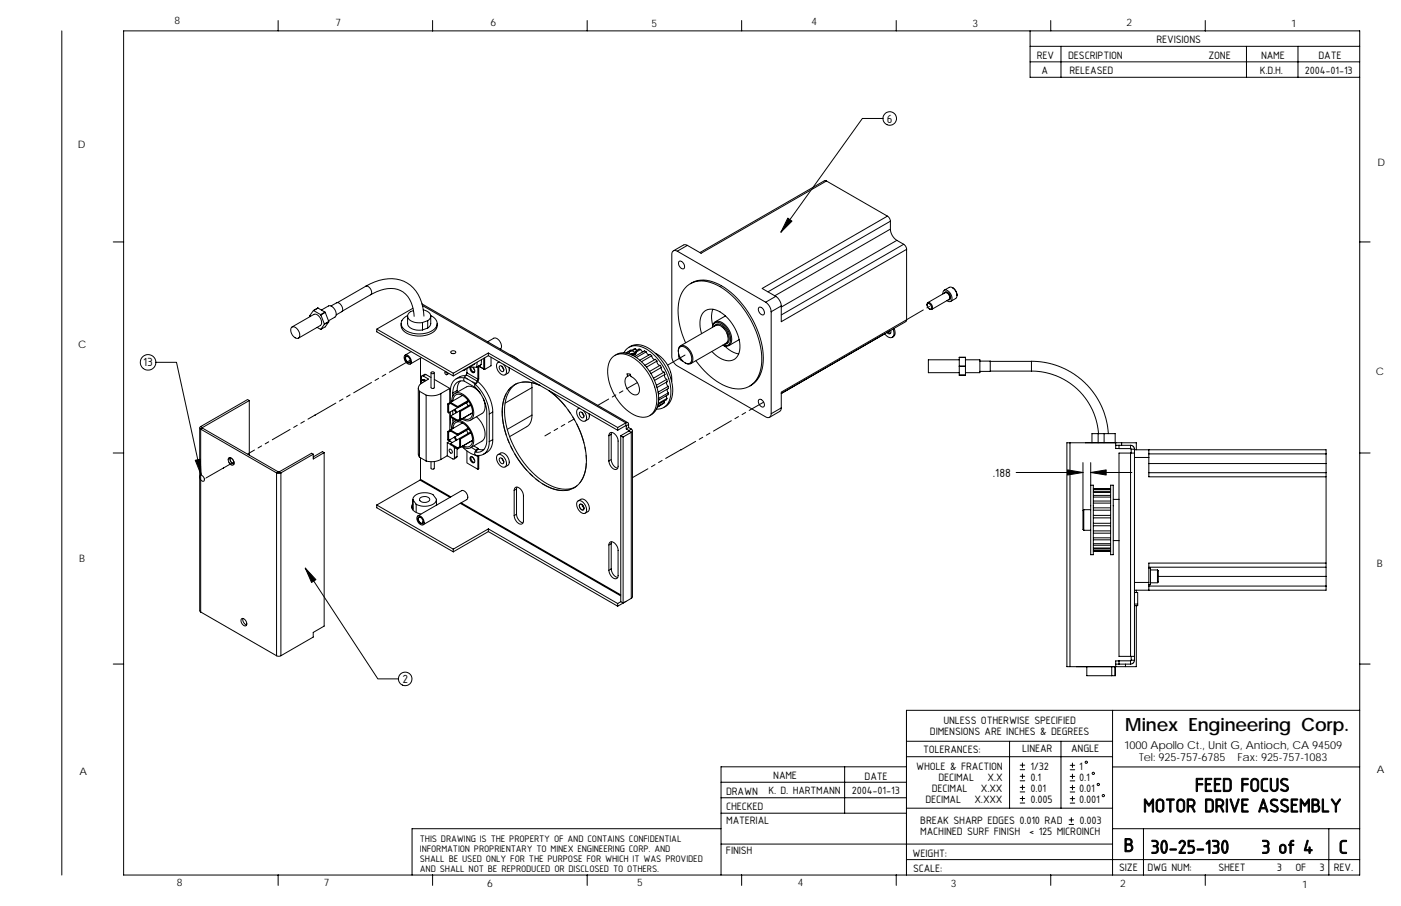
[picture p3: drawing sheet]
<svg xmlns="http://www.w3.org/2000/svg" width="432mm" height="279mm" viewBox="0 0 432 279" stroke-linecap="round" stroke-linejoin="round" font-family="sans-serif">
<g fill="none" stroke="#000" stroke-width=".31">
<path d="M19 9.5v260.4M85.7 6.3v3.2M133.3 6.3v3.2M181 6.3v3.2M228.6 6.3v3.2M276.2 6.3v3.2M317.5 9.5v14.3h101.6M317.5 19.1h101.6M317.5 14.3h101.6M323.8 6.3v3.2M327 14.3v9.5M371.5 6.3v3.2"/>
<path d="M384.2 14.3v9.5M400 14.3v9.5M272.1 36.5h-6.3l-25.1 35.1M254.7 55.8l18.8 10.9-38.6 22.3 4.2 2.4M254.7 55.8h-.6l-38.4 22.1M254.7 55.8l-38.6 22.3-4.2-2.4M34.9 74.6h3.2M207.3 77.5l.5-.2 .9 .2 27.3 15.7a3.9 3.9 0 0 1 1.7 2.9v31.5a1.03 1.03 0 0 1-.5 1.1 1.03 1.03 0 0 1-1.2-.1l-27.3-15.8a3.7 3.7 0 0 1-1.6-2.9v-31.5zM211.9 75.7l-1.2-.1-3.2 1.8M211.9 75.7l-3.2 1.8M273.5 66.7l.7 .6 .2 .9M274.4 68.2a7.4 7.4 0 0 0 .4 3.9l.9 1.4 .7 .6"/>
<path d="M274.4 70.7l-35.6 20.5M274.4 68.2l-37.7 21.8M276.4 74.1l-35.6 20.6M276.4 74.1l2.1 1.2M278.5 75.3l.7 .7 .2 .9M278.5 75.3l-37.7 21.8M279.4 76.9v21.7l-38.6 22.3v4.9l-3.1 1.8M279.4 76.9l-38.6 22.3v-4.9M419.1 74.6h3.2M96.6 95.8l-1.1 1.5 .1 .3M96.6 95.8h.1M96.6 95.8l2.2 1.2"/>
<path d="M98 95l-1.4 .8M98 95l2.2 1.3M98.8 97l.1 .1M98.9 97.1l1.1 2.8M99.1 95.6l2.1-1.2a2.29 2.29 0 0 1 2 3.4l-2 1.1M100 99.9v.1M100.2 96.3v.1M100.2 96.3l-1.4 .7M100.2 96.4l1.1 2.7-1.3 .8M100.2 96.4l-1.3 .7M101.3 99.3l-1.3 .7M101.3 99.1v.2"/>
<path d="M101.3 99.3l-1.1 1.5-1.3 .8M102 94.4l1.7-1a1.82 1.82 0 0 1 1.6 2.7l-1.7 1M112.7 88.3a12.5 12.5 0 0 1 12.8-1 11.9 11.9 0 0 1 5.2 10.2M112.7 88.3a1.74 1.74 0 0 1 1.5 2.6M112.7 88.3l-8.7 5M114.2 90.9a9.4 9.4 0 0 1 10-.9 9.5 9.5 0 0 1 3.4 7.6M114.2 90.9l-8.7 5M123.6 99.8a3.6 3.6 0 0 0 3.6 3.6 7 7 0 0 0 7.3-2.1l.2-1.5M125.6 97.3a2.45 2.45 0 0 0-1.2 4.1 7.9 7.9 0 0 0 9.8-.3 2.47 2.47 0 0 0-1.4-3.8M125.6 97.5v2.3a3.3 3.3 0 0 0 4 2l.6-.1M127.3 95.1l-11.2 6.4 23.6 13.6M127.4 95.8a1.73 1.73 0 0 0-1.8 1.6 1.73 1.73 0 0 0 1.7 1.8l1.1 .3h1.8"/>
<path d="M130.1 93.7l63.4 36.6M130.2 94.2l62.7 36.2M130.2 99.5l1.6-.6v2.3M130.2 99.5v2.2M130.5 95.6a2.25 2.25 0 0 1 2.2 2.3l-.9 1M132.8 97.5v2.4l-.3 .7-.7 .6-1.6 .5M209.3 80.6a1.54 1.54 0 0 1 1.5 2.2 1.54 1.54 0 0 1-1.5-2.2zM212.8 87.5a8.2 8.2 0 0 1 8.6 .1 28 28 0 0 1 13.8 24 8.4 8.4 0 0 1-4.2 7.5M219.7 95.4l-.4 1.9 .4 3M223.6 97.5l-3.2 1.8M234 94.8a1.44 1.44 0 0 1 1.3 .8 1.44 1.44 0 0 1-.1 1.5 1.65 1.65 0 0 1-1.2-2.3zM239.1 91.4a3.9 3.9 0 0 1 1.7 2.9l-3.1 1.8"/>
<path d="M239.1 91.4l-3.1 1.8M284.6 95.6l-5.2 3-.2 .6-38.4 22.1M285.7 94.1a.64 .64 0 0 1 .5-.9 .64 .64 0 0 1 .8 .5l.3 .6a.65 .65 0 0 1 .1 1 .65 .65 0 0 1-1-.1M285.8 93.7a.98 .98 0 0 1 1.1 .5 .98 .98 0 0 1-.2 1.2 1.28 1.28 0 0 1-.9-1.7zM286.4 94.5l-.7 .5M290.6 90.6a.94 .94 0 0 1 .5-1.1 .94 .94 0 0 1 1.2 .3 2.36 2.36 0 0 1 .8 3.1l-.6 .1-.7-.3M291 89.5l1.6-.9a2.28 2.28 0 0 1 2 3.5l-1.6 .8M291.1 90.4v-.1a1.02 1.02 0 0 1 1.1-.2 1.02 1.02 0 0 1 .6 .9l.1 1.2-.6 .3M291.3 90.3a1.38 1.38 0 0 1 1.2 2M291.3 90.3a1.39 1.39 0 0 1 1.2 2M291.3 90.3l-5.3 3M292.5 92.3l-5.3 3.1"/>
<path d="M293.6 88.7a2.7 2.7 0 0 1 1.4 2.4M48 111.7h6.4l7.6 34.7M90 100.9a2.32 2.32 0 0 1 2.1 3.3 2.09 2.09 0 0 1-2.5-2.2l.1-.7zM90 100.8l6.7-3.8a2.27 2.27 0 0 1 2 3.4l-6.7 3.9M97.7 101l1.1 .6M98.9 101.6h-.1M100 100l-1.1 1.6M114.5 118l-5.5 3.1M116.1 101.5v.8l23.6 13.6v-.8M116.7 116.7l-1.1 .6M118.9 115.4l-1.1 .7M124.7 109.7a1.33 1.33 0 0 1 1.9 1.1 .93 .93 0 0 1-.1 1.5 .93 .93 0 0 1-1.4-.6l-.5-1.1z"/>
<path d="M124.9 110.1a1.01 1.01 0 0 1 1.1 0 1.01 1.01 0 0 1 .4 1 .62 .62 0 0 1-.3 .8 .62 .62 0 0 1-.8-.4l-.4-.6zM125.7 110l-.2-.1a.88 .88 0 0 0-.6 .8 .88 .88 0 0 0 .6 .8l.7 .3 .3-.5M126.4 111.1l-6.4 3.7M126.7 108.4l-1.8 1.1M128.9 119.7v20.3l.4 1M129.6 110.4v8M129.9 110.3l-3.5 2M130 117.3l.6-.2 .7 .3M130.2 117.9h.1M130.2 117.9v.1M130.4 116a.32 .32 0 0 0-.4-.1 .32 .32 0 0 0-.1 .4v1.1M130.9 117.6a.66 .66 0 0 0-.9-.2 .66 .66 0 0 0-.3 .9"/>
<path d="M131 117.6a.69 .69 0 0 0-1-.3 .69 .69 0 0 0-.2 1M131.2 115.5l-.3-.1-.9 .5M132.8 115v4.5a.58 .58 0 0 0 1.1 0v-4.5M132.8 116.4l-1.6-.9-.8 .5 1.7 .9-2 1.2a1.7 1.7 0 0 0-.8 2.6 5.5 5.5 0 0 0 4.4 1.3l2.2-.6M132.9 114.8a.45 .45 0 0 1 .5-.2 .45 .45 0 0 1 .3 .6h-.7zM133.9 117l4.7 2.8-2.7 1.6M137.2 114.7a.46 .46 0 0 1 .5 .3 .46 .46 0 0 1-.2 .5l-.4-.4zM137.4 114.6l-.2 .1M138.4 115.2l-.7 .3M138.6 119.8v4.4M138.9 108.5a.81 .81 0 0 1 .9-.3 .81 .81 0 0 1 .6 .6 .85 .85 0 0 1-1.5-.3zM139.4 109h.6"/>
<path d="M139.7 115.1l10.8-6.2 39.9 22.9 2.5-1.4M141.8 117.5l-.6 1-.3 1.9-1.3 .8M143 116.6a3.3 3.3 0 0 0-4.2 3.4v4.1M143 117.5a3.1 3.1 0 0 0-3.4 3.7M143.2 116.3l-.3 .7 .2 .5 3.4 2M143.2 116.3l.9 .5M143.2 113.9l-.7 .4M143.5 115.8h-.2a4.3 4.3 0 0 0-2.8 1.1M143.6 116.7a12.7 12.7 0 0 1 7.2 11M143.7 115.6l3.4 1.9M143.7 115.6l-.5 .7M143.9 115l-.2 .6"/>
<path d="M143.9 115l3.4 1.9M143.9 113.7v1.3M144.8 113.1l.1 .1M144.8 113.1h.1M144.9 113.2l2 .1M144.9 113.2a1.21 1.21 0 0 0 1.3 1.7l.1-.7-.6-1M145.2 113.2a1.44 1.44 0 0 0 1 1.6M145.6 117.7l1 .6M145.8 113.3l.5 .9M146.4 112.1l-3.5 2.1M146.5 119.4a11.9 11.9 0 0 1 3.5 7.8v8.5a3.1 3.1 0 0 1-3.5 3.7M146.6 118.3a.82 .82 0 0 0 0 1.2"/>
<path d="M146.9 113.2v.1M147.1 111.7l-.2 1.5M147.1 117.5l-.5 .8M147.3 117.6a13.5 13.5 0 0 1 4.6 9.5l-1.1 .6M147.3 116.9l-.2 .6M147.3 113.1v3.8M147.6 112.9v4l-.8 1.5M147.6 112.9l1.5 .9M147.6 112.9l1.8 1M148.3 112.4l-1.4 .9M148.4 110.9l-.1 1.5-1.4 .8M149.1 110.5v3.3"/>
<path d="M149.1 113.8l.3 .1M149.4 110.3v3.6M150.3 105.4l1.9-1.1a2.34 2.34 0 0 1 2 3.4M150.5 108.9v.8M150.5 109.7l39.9 23M150.5 109.7l-10.8 6.2M151.3 110.2v2.6l-1.9 1.1M153.8 111.6l-.3 .2M153.9 112.9a1.01 1.01 0 0 1 1.2 .5 1.01 1.01 0 0 1-.1 1.2 1.32 1.32 0 0 1-1.1-1.7zM154 111.7a1.27 1.27 0 0 0-1 .8 1.27 1.27 0 0 0 .2 1.4 2.08 2.08 0 0 0 2.6 1.6 2.53 2.53 0 0 0-.7-3.2M154.7 113l.6 .9M156.8 113.3v1.5l-1.1 .8"/>
<path d="M157.2 109.4l2.5 1.4M157.5 119.4l-.9 1M159 118.4a10.2 10.2 0 0 0-3.4 9.9 28.5 28.5 0 0 0 14.1 21.4 8.9 8.9 0 0 0 7.6 .5M159.6 118.2l-1.1 .5M160.9 117.9l2.8 .1 2.8 .9a7.7 7.7 0 0 0-9.8 1.4 14.3 14.3 0 0 0-1.2 12.1 28.3 28.3 0 0 0 13.5 17.8 7.7 7.7 0 0 0 9.5-1.1 13.5 13.5 0 0 0 1.7-11.7 29.7 29.7 0 0 0-11.1-17l3.1 2.6 2.1 2.4M163.8 118l.2 1.5M164 119.5l-8.3 4.8M164 119.5v8.5M188.6 110.4a4.8 4.8 0 0 1 6.2-.3 16.3 16.3 0 0 1 7.5 14.5 4.3 4.3 0 0 1-6.3 3.6 15.9 15.9 0 0 1-8.5-15.4l.4-1.4zM189.5 109.6a5.5 5.5 0 0 1 6.6 .6 16.4 16.4 0 0 1 6.8 14.1 4.7 4.7 0 0 1-2.7 3.9M192.3 108.8a4.2 4.2 0 0 1 6.1-1.6 16.1 16.1 0 0 1 8.3 14.9 4.2 4.2 0 0 1-4.4 4.1M193.2 115.3h1l.3 .8a4.4 4.4 0 0 1 2.4 5.1 1.63 1.63 0 0 1-2.7-.2 3.8 3.8 0 0 1-1-4.8l.3-.1z"/>
<path d="M193.8 107.1a5.4 5.4 0 0 1 6.6 .6 16.5 16.5 0 0 1 6.8 14.1 4.6 4.6 0 0 1-2.6 3.9M193.9 108.5l-.3 .6M194.3 115.6l-.8 .5M194.5 107.9l-1.6 1 1.6-1 .1 .2M194.8 109.3l-.2 .1M194.8 109.3l-.3 .1M194.8 109.3l.9 .1M194.9 108.1l-1 .4M194.9 108.1l1 .5M195.9 109.2l-.7-.1-.8 .2M195.9 107.6l-1 .5M196 108.6a.69 .69 0 0 1-.4 .8 .69 .69 0 0 1-.8-.1"/>
<path d="M196 108.2l1-.5 .5 .1 .6 .7M196 108.9l-1.8 .3M196 108.3v.3M196.3 108l-.4-.4h-.5l-1.5 .9M196.4 118l-3.3 1.9M197.5 107.8l-1.5 .8M199.2 108.5l-3.1 1.8M200 109.5l-1.4-1.3-3 1.7M200.9 109.7l-3.2 1.8M201.9 110.8a1.56 1.56 0 0 1-1.2-1.3l-.4-.2-3.1 1.8M202 108.9a9.6 9.6 0 0 1 5 8.8M202.5 111.4a1.15 1.15 0 0 0 1 1.3"/>
<path d="M202.5 111.4l-.5-.6-3.2 1.8M202.5 111.4l-3.3 1.8M203.5 112.7l.4 .6M203.5 112.7l-3.3 1.8M203.9 113.3a1.24 1.24 0 0 0 .7 1.5M203.9 113.3l-3.3 1.9M204.6 114.8l.3 .5a1.68 1.68 0 0 0 .6 1.9l.2 .5-3.2 1.8M204.6 114.8l-3.2 1.8M205 115.5l-3.3 1.8M205.5 117l-3.2 1.8M205.5 117.8a1.5 1.5 0 0 0 .5 1.5v.5l-3.1 1.8M206 119.1l-3.2 1.8"/>
<path d="M209.1 108.3a1.51 1.51 0 0 1 .8-1.8 1.51 1.51 0 0 1 1.9 .7 4 4 0 0 1 1.3 4.8l-.9 .3-1.1-.4M209.2 109.2a1.8 1.8 0 0 0 1.2 2.1M209.4 107.2a1.9 1.9 0 0 1 2.8 .8 2.81 2.81 0 0 1 .3 4.1 3.4 3.4 0 0 1-3.4-3.3v-.9zM211.1 109.5l-5.3 3.1M211.3 105.7a20 20 0 0 1-1.4-14.8 6.9 6.9 0 0 1 9.1-3.8 24.2 24.2 0 0 1 13 12.7 20.2 20.2 0 0 1 1.9 15.9 6.8 6.8 0 0 1-9.2 3.8 22.1 22.1 0 0 1-10.2-8.3M216.2 102.9a6.7 6.7 0 0 1 1-6.9 4.9 4.9 0 0 1 6 1.1 13 13 0 0 1 4.6 11.5 3.4 3.4 0 0 1-5.3 2.2l-1.3-.8-1.8-1.6M219.6 101a1.69 1.69 0 0 1 1.1-1.6 1.69 1.69 0 0 1 1.8 .4 5.7 5.7 0 0 1 2.4 6l-.8 .8-1.4-.1a1.79 1.79 0 0 0 2.1 0 1.79 1.79 0 0 0 .7-1.9 5.9 5.9 0 0 0-4.3-5.5l-1.1 .4-.5 1.5M220.1 100.6a1.6 1.6 0 0 1 2.7-.1 4.6 4.6 0 0 1 1.7 5.1l-.6 .5-.6 .1M220.6 100.4a3 3 0 0 1 3.4 2.3 2.58 2.58 0 0 1-.2 3.2M220.6 100.4l-10.9 6.3M221.4 100.2l-.8 .2M222.5 100.8l.9 .9"/>
<path d="M223.4 106.7a8.1 8.1 0 0 0 4.3 2.5M223.8 105.9l-10.9 6.2M224 102.8l.4 1.2M224.3 105.2l-.5 .7M227.8 104.7l-3.1 1.9M274.2 102.1l-.5 .2 .8 .5M274.2 102.1h.1M274.5 101.9a.69 .69 0 0 1-.2 1 .69 .69 0 0 1-1-.3M275.2 101.5a1.58 1.58 0 0 1 .4 1.6 1.58 1.58 0 0 1-1.3 1l-.7-.3-.9-.9M275.6 101.3a1.94 1.94 0 0 1-.6 2.7M295.7 110.2h1.9v2.7M295.7 111h-9.6v3.9h9.6"/>
<path d="M295.7 113h1.9M295.7 112.9h1.9M295.7 115.7h1.9M297.6 111h4.4v3.9h-4.4M297.6 110.2h-1.9v5.5h1.9v-2.8M302 111.4h3.2v3.1h-3.2M305.2 114.4h12.7M305.2 111.4h12.7M317.9 114.4l4 .4 3.7 1.1 3.4 1.7 3.2 2.5 2.3 2.7 2.1 3.5 1.3 3.3 .7 4.1M317.9 111.4l4.6 .5 4.5 1.3 3.9 2.1 3.4 2.7 3.2 3.7 1.9 3.3 1.5 4.1 .7 4.6M317.9 111.4v3M34.9 139.7h3.2"/>
<path d="M61.6 132v56.3l.2 .4M61.8 132.3l23.4 13.5v56.4M61.8 132.3v56.4M62.4 131.9l-.6-.3a.41 .41 0 0 0-.2 .3 .41 .41 0 0 0 .2 .4M62.4 131.9v.1M62.4 131.9l14.4-8.4v16.9M62.4 132l-.6 .3M62.4 132l23.4 13.5M76.8 123.5l-.5-.3-14.5 8.4M78.4 138.8l-2.1 1.2M80.6 137.5l-1.1 .7M82.8 136.2l-1.1 .7"/>
<path d="M89.4 132.4l-5.5 3.2M91.6 131.2l-1.1 .6M93.8 129.9l-1.1 .6M97.1 128h.1M97.1 128l-2.2 1.3M99.9 139.6v53.5l-3.4 1.9v1.5l-9.9 5.7M99.9 139.6l-3.4 1.9v-1.4M99.9 139.6l-.5-.3-2.9 1.6M103.5 124.3l-6.4 3.7M105.7 123l-1.1 .7M107.9 121.8l-1.1 .6M129.3 120.7v20.3"/>
<path d="M131.3 121.9v20.3M135.9 121.4v20.3a6.5 6.5 0 0 1-4.6 .5M137.9 136.5v4M137.9 136.5l.9 .6M138 124.6l.3 .1v2.6l-.3-.2zM138 133.1v2.6l.3 .1M138.6 138.5a.73 .73 0 0 1 .7 .5 .73 .73 0 0 1-.2 .8l-.5-.5zM138.6 127.1v5.6M138.6 135.6v.4M138.6 136l-.7 .5M138.6 136l.8 .5M138.8 127v3l.5 2.3a2.29 2.29 0 0 1 1.4-2.6l-.4 .1"/>
<path d="M138.8 128.3v.3l2.3 1.3v-.3M138.8 132.9l-.5 .3v2.6M138.8 132.6l-.8 .5 .3 .1M138.8 124.4v-.3l2.3 1.3M138.8 132.6v.3M138.8 136.8v.3l2.3 1.3M138.8 124.4l2.3 1.3M138.8 128.3l2.3 1.3M138.8 124.4l-.5 .3M138.8 132.6l2.3 1.3M138.8 132.9l2.3 1.3M139.3 123.8a2.12 2.12 0 0 1 .9-2.4 2.12 2.12 0 0 1 2.6 .2 6.9 6.9 0 0 1 3 7.1 2.04 2.04 0 0 1-3.4 .5"/>
<path d="M139.6 129.1v1.4M139.6 121.2v.9M139.6 126.6v1.3M139.6 123.6a1.81 1.81 0 0 1 1-1.9 1.81 1.81 0 0 1 2 .3 5.9 5.9 0 0 1 2.7 6.6l-.5 .5-.8 .2-1.3-.3M139.6 132.1a1.81 1.81 0 0 1 1-1.9 1.81 1.81 0 0 1 2 .3 5.9 5.9 0 0 1 2.7 6.6l-.9 .7-1.7-.3M139.8 137.7l.3 .7M140 126.3l.5 1M140 134.8l.5 1M140.1 138.4v2.8M140.1 129.4l-.5 .3M140.3 126.2l.5 1M140.3 134.7l.5 1"/>
<path d="M140.5 138.1l-.4 .3M140.9 138.3v2.5l-.8 .4M140.9 120.4v.6M141.1 125.4v.3M141.1 133.9v.3M141.6 129.6a6.7 6.7 0 0 1 4.2 7.6 2.03 2.03 0 0 1-3.4 .5 6.5 6.5 0 0 0 6.1 2.6 4 4 0 0 0 2.3-4.1M141.6 126.7v2.6l.3 .1v-2.5M141.6 137.8l-.5 .3v.3M141.6 135.2l-2.8 1.6 2.3 1.3M141.6 126.7l.3 .2M141.6 129.3l-.5 .3M141.6 126.7l-2.8 1.6"/>
<path d="M141.6 135.2l.3 .2M141.6 135.2v2.6M141.9 129.4l3.7-2.1-4.5 2.6M141.9 135.4v2.5l-.3-.1M142.6 121.9l-4.6 2.7M142.6 130.4l-3.8 2.2M142.9 138l.2 .3M143.7 124.2l.6 .9M143.7 132.7l.6 .9M143.9 139.1v3.7l3.4 1.9M144.3 123.5l-3.2 1.9M144.3 132l-3.2 1.9"/>
<path d="M144.5 123.7l-3.4 2M144.5 123.8h.1M144.5 123.8l-6.2 3.5M144.5 132.2l-3.4 2M144.5 132.3h.1M144.5 132.3l-6.2 3.5M145 124.7l-3.4 2M145 133.2l-3.4 2M145.1 125l-3.2 1.9M145.1 133.5l-3.2 1.9M145.2 138l1.5 .8M145.6 135.8l-4.5 2.6"/>
<path d="M146 137.5l1.3 .7M146.8 128.5a6.7 6.7 0 0 1 2.5 6.6l-.8 1-3.5 2M147.3 138.2l.1 .3-.8 .8M147.3 138.2l-.6 .6a1.1 1.1 0 0 0-.2 1.5M147.3 138.5l1.8 .1M148 121.2a3.6 3.6 0 0 0-4.2-1.9l-3.5 2M149 123a3.7 3.7 0 0 1-.5 4.6l-3.5 2M150.8 127.7v8.5M151.9 127.1v8.5l-1.1 .6M151.9 135.6a4.3 4.3 0 0 1-2.9 4.5M156 121.5a17.3 17.3 0 0 0 0 12.7M156.4 135.4l.5 1.1"/>
<path d="M157.4 137.7l.6 1.1M158.6 139.9l1.7 2.6 2.1 2.6M164 128l-.4 2-.5 1-6 3.7M164 128l-7.7 4.4M169.7 133.4l-1.8 1M171.9 132.1l-1.1 .7M174.1 130.9l-1.1 .6M175.1 126.4l.7 1M176.5 128.5l.6 1.1M176.9 129.2l-1.7 1M177.7 130.7l1.1 2.3 1.2 3.7M178.5 125.9l-.3 .2"/>
<path d="M178.6 127.2a1.02 1.02 0 0 1 1.2 .4 1.02 1.02 0 0 1-.1 1.3 1.28 1.28 0 0 1-1.1-1.7zM178.7 126a1.09 1.09 0 0 0-1 .5 1.09 1.09 0 0 0 .1 1.2 2.18 2.18 0 0 0 2.7 2 2.53 2.53 0 0 0-.7-3.1M179.4 127.2l.6 1M180.3 137.9l.2 1.2M181.5 127.6v1.4l-1.1 .8M187.6 123.1l-3.3 1.9M187.7 134.4a.94 .94 0 0 1 .6-1 .94 .94 0 0 1 1.1 .4l.6 .6 .5 1.2v8.2a.93 .93 0 0 1-.6 1 .93 .93 0 0 1-1.1-.4l-.8-1.1-.3-1.1M187.7 134.4v7.8M188.4 134v7.7l-.7 .5M188.5 133.3l-.1 .7-.7 .4M189.8 121.8l-1.1 .6M190.4 131.8v.9"/>
<path d="M191.3 134.4v51.2M192 120.5l-1.1 .7M192 134.8v51.2M192.9 130.4a.52 .52 0 0 1 .6-.1 .52 .52 0 0 1 .2 .6M192.9 131.2l.1 .1M192.9 130.4v.8M192.9 131.2l-2.5 1.5M193 132.3l.8 .6M193 131.3v1M193.7 130.9v.9l.9 .5M193.7 130.9l-.7 .4M193.7 131.8l-.7 .5"/>
<path d="M193.8 132.9l-2.5 1.5 .7 .4M193.8 132.9l.8 .4M194.6 133.3v51.2l-2.6 1.5M194.6 132.3a.52 .52 0 0 1 .3 .5 .52 .52 0 0 1-.3 .5M194.6 132.3l-.8 .6M194.6 133.3l-2.6 1.5M194.9 132.8v51.2l-.3 .5M203.6 124.9l-1 .7M204.7 123.7l.1 .4-.3 .3-1.9 1.1M204.8 124.1l-2.2 1.3M205.4 122l.2 .9-.2 .4-2.6 1.5M205.6 122.9l-2.7 1.5"/>
<path d="M205.6 120l.4 1.1-.1 .6-2.9 1.7M206 121.1l-3 1.8M214.4 136.1l-9.2 5.3M216.6 134.9l-1.1 .6M218.8 133.6l-1.1 .6M225.4 129.8l-5.5 3.1M227.6 128.5l-1.1 .6M229.8 127.2l-1.1 .6M234 123.2a1.51 1.51 0 0 1 1.4 2.3 1.51 1.51 0 0 1-1.4-2.3zM235.4 124l-4.5 2.6M240.8 125.8l-.1 .7-.4 .4-3.1 1.8M329.8 136.5v69.1h-1v-69.1h21.4v2.2"/>
<path d="M334.6 136.5h.1M338.5 133.7h-2v2.8M340.3 133.7h-1.8v2.8M340.3 133.7h3.4v2.8M340.3 133.7v2.8M343.9 136.5v1.8h1M343.9 137.3h4.5M344.9 137.3v1h3.5M345.7 136.5v.8M348.4 139.7v62.7h-3.5v-62.7h4.8M348.4 138.3l.2 .2v1.2M348.4 137.3l.8 .3 .5 .9"/>
<path d="M348.4 137.3v1M348.6 138.5h1.1M349.7 139.7v62.7h-1.3M349.7 138.7h59v7.1M349.7 138.5v1.2M354.1 138.7v8.3h54.6v-1.2M354.1 140h54.6M419.1 139.7h3.2M61.7 146.6a1.1 1.1 0 0 1 1.1 .6 1.1 1.1 0 0 1-.1 1.2 1.28 1.28 0 0 1-1-1.8zM63.2 147.6l-.2 .1M68.8 144.3l-5.3 3.1M68.9 144.3h.1"/>
<path d="M70.3 141.8l.2-.5a1.27 1.27 0 0 1 1.6 1.5M70.5 141.3a1.36 1.36 0 0 1 1.4 .6 1.36 1.36 0 0 1-.1 1.5 1.56 1.56 0 0 1-1.3-2.1zM70.5 142.4l.8 1M70.9 141.1a1.76 1.76 0 0 0 1.2 2.1M72 142.5l-3.1 1.8M85.8 145.5l-.6 .3 .7 .2 .7-.2M85.8 145.5h.2M86 145.5l.6 .3M86.6 145.8v56.4l-.7 .2-.7-.2M96.5 140.1l-.5-.3-10 5.7M96.5 140.1l-9.9 5.7M116.1 155.7v.9l23.6 13.6"/>
<path d="M116.1 155.7l23.6 13.7M127.1 155.7v.8M127.2 155.6a1.63 1.63 0 0 0 1.1 2.5l1.5 .4M127.2 156.4l-.2 .3M127.2 154v3.2M127.2 156.7l-.1 .3M127.3 154.1a3.3 3.3 0 0 1 4-2.1h.6a3.1 3.1 0 0 1 2.6 2 3.3 3.3 0 0 1-4 2.1l-2.2-.6M127.3 154.1l1 1.4M127.3 154.1v3.1M128.3 155.5v2.5M128.6 159.3a1.35 1.35 0 0 1 2 1.1 .92 .92 0 0 1-.2 1.4 .92 .92 0 0 1-1.4-.5l-.5-1.1zM128.8 159.1l13.5-7.8a1.83 1.83 0 0 1 1.5 2.8l-13.4 7.7"/>
<path d="M128.9 159.6a1.18 1.18 0 0 1 1.3 .4 1.18 1.18 0 0 1 .1 1.4 1.3 1.3 0 0 1-1.4-1.8zM129.3 141l2 1.2M129.4 153.7a1.9 1.9 0 0 1 3.1 .4 1.96 1.96 0 0 1-3.2 .1zM129.5 148.1l9.2 5.3M129.5 148.1l-13.4 7.6M129.6 147.8l-.1 .3M129.6 147.8l9.4 5.4M129.6 141.2v6.6M129.6 159.6l-.2-.1a.86 .86 0 0 0-.5 .8 .86 .86 0 0 0 .5 .8l.7 .3 .3-.5M133.9 142.3v2.1a.58 .58 0 0 1-1.1 0v-2M134.5 155.4l.2 .3M134.5 154v1.8"/>
<path d="M137.9 140.5l1.6 1a.32 .32 0 0 0 .4 .1 .32 .32 0 0 0 .2-.4M137.9 140.5l-2 1.2M140.9 140.8l-.1 .3-.9 .5M141.9 155.2l49.4 28.6M142.1 155.1l49.2 28.4M145 140.9a1.11 1.11 0 0 1 1.1 .6 1.11 1.11 0 0 1-.1 1.2 1.31 1.31 0 0 1-1-1.8zM145.2 140.8a1.37 1.37 0 0 0 1 1.8M145.8 141.1l.5 .9M146.4 140.3l.9 .5M147 140.4l.3 .4v3.9M147.5 140.5l.1 4-.3 .2M153.2 140.4a1.56 1.56 0 0 1 2.4 .9 1.93 1.93 0 0 1 0 2.7 2.69 2.69 0 0 1-2.4-3.6z"/>
<path d="M153.5 140.2a2.06 2.06 0 0 1 3.3 1.5v1.5l-1.1 .8M153.9 141.4a1.02 1.02 0 0 1 1.2 .4 1.02 1.02 0 0 1-.1 1.2 1.32 1.32 0 0 1-1.1-1.6zM154.7 141.4l.6 .9M158.5 151.2a.94 .94 0 0 1 .6-1 .94 .94 0 0 1 1.1 .4l.8 1.1 .3 .8v8.1a.94 .94 0 0 1-.6 1 .94 .94 0 0 1-1.1-.4l-.8-1-.3-1.2M158.5 151.2v7.8M159.2 150.8v7.8l-.7 .4M159.2 158.6a2.9 2.9 0 0 0 2 2.6M159.3 150.2l-.1 .6-.7 .4M163.3 146l.9 .9M165.1 147.7l1 .8M167.2 149.2l3.2 1.5 2.7 .6M175.6 151l-1.2 .2"/>
<path d="M177.8 149.8l-1 .7M178.1 154.5a2.47 2.47 0 0 1 2.7 2.7 1 1 0 0 1-.6 1.1 1 1 0 0 1-1.2-.3 2.57 2.57 0 0 1-.9-3.5zM178.2 154.5a2.03 2.03 0 0 1 2.1-.3 2.03 2.03 0 0 1 1.2 1.7v1.5l-1.1 .9M178.6 155.6a1.01 1.01 0 0 1 1.2 .5 1.01 1.01 0 0 1-.1 1.2 1.28 1.28 0 0 1-1.1-1.7zM179.4 155.6l.6 1M179.8 156.1l-.3 .2M180.7 140.4v1.3M180.7 142.9a9.7 9.7 0 0 1-2 6M188.4 141.7a2.83 2.83 0 0 0 2 2.7M199.7 144.6l-4.8 2.7M201.9 143.3l-1.1 .6M204.1 142l-1.1 .6"/>
<path d="M313.2 145.7h20.6M333.8 142.7v20.6l.2 .2M334 157.2h2.2M334 157.2l-.2 .2M334 157.2v6.3M336.2 149.6h.8v21.5h-.8zM336.2 142.7v6.8M336.2 145.7h12.7M337 159.7h5.3M337 158.9h5.3M337 157.3h5.3M337 156.6h5.3"/>
<path d="M337 155.2h5.3M337 154.5h5.3M337 153.3h5.3M337 152.8h5.3M337 151.9h5.3M337 151.5h5.3M337 151h5.3M337 150.8h5.3M337 150.7h5.3M342.3 149.6h.8v21.5h-.8zM343.1 154h1.8M349.7 141.1h4.4"/>
<path d="M354.1 145.8h54.6M354.1 143h54.6M408.7 147v26.7h-54.6v8.3M94.1 175.2l22.4 34.2h6.3M139.7 169.4v.8M150.5 163.1v.8M150.5 163.1l39.9 23M150.5 163.1l-10.8 6.3M150.5 163.9l39.9 23M150.5 163.9l-10.8 6.3M187.7 168.1a.94 .94 0 0 1 .6-1 .94 .94 0 0 1 1.1 .4l.8 1 .3 .8v8.2a.93 .93 0 0 1-.6 1 .93 .93 0 0 1-1.1-.4l-.8-1-.3-1.2M187.7 168.1v7.8"/>
<path d="M188.4 167.7v7.7l-.7 .5M188.4 175.4a2.83 2.83 0 0 0 2 2.7M188.5 167.1l-.1 .6-.7 .4M334 163.5h2.2M337 161.4h5.3M337 163.7h5.3M337 162.1h5.3M337 164.4h5.3M337 165.9h5.3M337 166.5h5.3M337 167.7h5.3M337 168.1h5.3"/>
<path d="M337 169h5.3M337 169.3h5.3M337 169.8h5.3M337 169.9h5.3M337 170h5.3M343.1 166.7h1.8M349.7 179.6h4.4M354.1 175.2h.5v5.1h-.5M354.6 175.8h2.1M356.7 175.8l.3 .2v3.5l-.3 .2h-2.1M356.7 175.8v3.9M357 177.8h51.7"/>
<path d="M408.7 173.7v1.2h-54.6M408.7 174.9v7.1h-59M61.8 188.7l23.4 13.5M74.4 190.9a1.39 1.39 0 0 1 1.4 .5 1.39 1.39 0 0 1 .1 1.5 1.39 1.39 0 0 1-1.4-.5 1.39 1.39 0 0 1-.1-1.5zM74.9 190.7a1.77 1.77 0 0 0 1.1 2M190.4 186.1v.8M191.3 185.6l.7 .4M191.3 185.6l-.9 .5M192.9 185.5h.1M192.9 185.5l-2.5 1.4M349.7 186.3h.9M349.7 182.7h.9v4.1h-.9"/>
<path d="M350.2 186.8v18.8h-20.4M350.2 182v.7M354.1 180.7h54.6M34.9 204.8h3.2v65.1h381v-260.4h-381v195.3M335 205.6v2.8h7.6M342.6 208.4h1.1v-2.8v2.8M342.6 205.6v2.8M342.9 219.1v50.8M343.7 208.4h.1M343.9 204.8h4.5M344.9 203.8v1M346.9 204.8v.8"/>
<path d="M348.4 203.8h-4.5v1.8M348.4 203.8v1M348.6 203.6l-.2 .2M348.6 203.6h1.1M348.6 202.4v1.2M349.7 202.4l-.2 1.7-.4 .5-.7 .2M419.1 219.1h-139.7v50.8M419.1 204.8h3.2M260.3 236.5v14.3M279.4 233.4h63.5M279.4 236.5h-57.2v33.3M279.4 228.6h63.5"/>
<path d="M311.1 228.6v20.6M314.4 237.4h1.4M314.4 236h1.4M314.4 239.4h1.4M315.1 235.3v1.4M315.1 238.7v1.4M327 228.6v20.6M329.8 237.4h1.4M329.8 239.4h1.4M329.8 236h1.4M330.5 235.3v1.4M330.5 238.7v1.4"/>
<path d="M342.9 236.5h76.2M222.2 255.6h-95.2v14.3M222.2 250.8h57.2M222.2 241.2h57.2M222.2 246h57.2M279.4 249.2h63.5M314.4 240.8h1.4M314.4 244.2h1.4M314.4 242.8h1.4M314.4 247.6h1.4M314.4 246.3h1.4M315.1 242.1v1.4"/>
<path d="M315.1 245.6v1.4M329.5 254.3h1.4M329.5 252.9h1.4M329.8 240.8h1.4M329.8 244.2h1.4M329.8 247.7h1.4M329.8 246.3h1.4M329.8 242.9h1.4M330.2 252.2v1.4M330.5 242.2v1.3M330.5 245.6v1.4M342.9 255.6h76.2"/>
<path d="M352.4 255.6v14.3M409.6 255.6v14.3M85.7 269.9v3.1M133.3 269.9v3.1M181 269.9v3.1M222.2 260.3h120.7M228.6 269.9v3.1M276.2 269.9v3.1M279.4 265.1h139.7M323.8 269.9v3.1M371.5 269.9v3.1"/>
<circle cx="274.2" cy="36.5" r="2.09"/>
<circle cx="45.6" cy="111.8" r="2.4"/>
<circle cx="124.9" cy="209.4" r="2.09"/>
<circle cx="334.8" cy="235.1" r=".34"/>
<circle cx="337" cy="238.5" r=".34"/>
<circle cx="338.5" cy="241.9" r=".34"/>
<circle cx="340.1" cy="245.4" r=".34"/>
</g>
<g fill="#000" stroke="#000" stroke-width=".31">
<path d="M242.8 67.3l1.3 .9-3.4 3.4z" fill-rule="evenodd"/>
<path d="M60.2 141.9l1.5-.3 .3 4.8z" fill-rule="evenodd"/>
<path d="M329 144.9l4.8 .8-4.8 .8z" fill-rule="evenodd"/>
<path d="M336.2 145.7l4.7-.8v1.6z" fill-rule="evenodd"/>
<path d="M94.1 175.2l3.3 3.6-1.4 .8z" fill-rule="evenodd"/>
</g>
<g font-size="6.3">
<text x="368.3" y="244.1">FEED FOCUS</text>
<text x="352.3" y="250.5">MOTOR DRIVE ASSEMBLY</text>
<text x="346.3" y="262.7">B</text>
<text x="354.6" y="263.2">30-25-130</text>
<text x="388.7" y="263.2">3 of 4</text>
<text x="412.6" y="263.2">C</text>
</g>
<text font-size="5.6" x="346.8" y="225.3">Minex Engineering Corp.</text>
<g font-size="3.9">
<text x="273.4" y="37.8">6</text>
<text x="44.2" y="113">13</text>
<text x="306" y="147.1">.188</text>
<text x="124" y="210.6">2</text>
</g>
<g font-size="3.6">
<text x="356.4" y="13.4">REVISIONS</text>
<text x="319.6" y="18.2">REV</text>
<text x="321" y="22.7">A</text>
<text x="329.2" y="18.2">DESCRIPTION</text>
<text x="329.6" y="22.7">RELEASED</text>
<text x="372.4" y="18.1">ZONE</text>
<text x="388.7" y="18.1">NAME</text>
<text x="406.4" y="18.1">DATE</text>
<text x="286.6" y="226.7">DIMENSIONS ARE INCHES &amp; DEGREES</text>
<text x="290.8" y="223.3">UNLESS OTHERWISE SPECIFIED</text>
<text x="284.5" y="232.2">TOLERANCES:</text>
<text x="315.1" y="232">LINEAR</text>
<text x="330.1" y="231.9">ANGLE</text>
<text x="282.4" y="237.4">WHOLE &amp; FRACTION</text>
<text x="317.6" y="237.3">1/32</text>
<text x="332.6" y="237.4">1</text>
<text x="223.8" y="245.1">DRAWN</text>
<text x="238.3" y="240.3">NAME</text>
<text x="266.5" y="240.4">DATE</text>
<text x="287.2" y="244.2">DECIMAL</text>
<text x="289.2" y="240.8">DECIMAL</text>
<text x="302.3" y="244.2">X.XX</text>
<text x="304.4" y="240.8">X.X</text>
<text x="317.6" y="240.7">0.1</text>
<text x="317.6" y="244.2">0.01</text>
<text x="332.6" y="240.8">0.1</text>
<text x="332.6" y="244.2">0.01</text>
<text x="223.8" y="249.9">CHECKED</text>
<text x="285.2" y="247.6">DECIMAL</text>
<text x="300.4" y="247.6">X.XXX</text>
<text x="317.6" y="247.6">0.005</text>
<text x="332.6" y="247.7">0.001</text>
<text x="223.8" y="254">MATERIAL</text>
<text x="283.6" y="254.1">BREAK SHARP EDGES 0.010 RAD</text>
<text x="283.6" y="257.6">MACHINED SURF FINISH</text>
<text x="317.2" y="257.6">&lt; 125 MICROINCH</text>
<text x="332.7" y="254.1">0.003</text>
<text x="223.8" y="263.3">FINISH</text>
<text x="281.3" y="264.2">WEIGHT:</text>
<text x="281.4" y="268.9">SCALE:</text>
<text x="344.9" y="268.6">SIZE</text>
<text x="353.7" y="268.7">DWG NUM:</text>
<text x="375.5" y="268.7">SHEET</text>
<text x="393.6" y="268.7">3</text>
<text x="399.2" y="268.7">OF</text>
<text x="406.7" y="268.7">3</text>
<text x="411.1" y="268.7">REV.</text>
</g>
<g font-size="3.5">
<text x="388.3" y="22.9">K.D.H.</text>
<text x="402.2" y="22.9">2004-01-13</text>
<text x="236.9" y="245">K. D. HARTMANN</text>
<text x="262.6" y="245">2004-01-13</text>
</g>
<g font-size="3.4">
<text x="346.4" y="230.8">1000 Apollo Ct., Unit G, Antioch, CA 94509</text>
<text x="351.1" y="234.7">Tel: 925-757-6785</text>
<text x="381.4" y="234.7">Fax: 925-757-1083</text>
</g>
<g font-size="3.2">
<text x="53.8" y="7.4">8</text>
<text x="103.4" y="7.9">7</text>
<text x="151.2" y="8.1">6</text>
<text x="200.8" y="8.4">5</text>
<text x="250.1" y="7.7">4</text>
<text x="299.7" y="8.2">3</text>
<text x="347.2" y="7.9">2</text>
<text x="397.9" y="8.3">1</text>
<text x="24" y="45.5">D</text>
<text x="424.5" y="51.1">D</text>
<text x="24.1" y="107.3">C</text>
<text x="424.1" y="115.6">C</text>
<text x="24.4" y="173.2">B</text>
<text x="424.3" y="174.8">B</text>
<text x="24.5" y="238.9">A</text>
<text x="424.3" y="238.4">A</text>
<text x="129.4" y="259.7">THIS DRAWING IS THE PROPERTY OF AND CONTAINS CONFIDENTIAL</text>
<text x="129.4" y="262.7">INFORMATION PROPRIENTARY TO MINEX ENGINEERING CORP. AND</text>
<text x="129.4" y="265.8">SHALL BE USED ONLY FOR THE PURPOSE FOR WHICH IT WAS PROVIDED</text>
<text x="129.4" y="268.8">AND SHALL NOT BE REPRODUCED OR DISCLOSED TO OTHERS.</text>
<text x="54.5" y="273.3">8</text>
<text x="99.8" y="273.3">7</text>
<text x="150.1" y="273.7">6</text>
<text x="196.4" y="273.3">5</text>
<text x="245.9" y="273.3">4</text>
<text x="293" y="273.4">3</text>
<text x="345.3" y="273.5">2</text>
<text x="401.3" y="273.7">1</text>
</g>
</svg>
